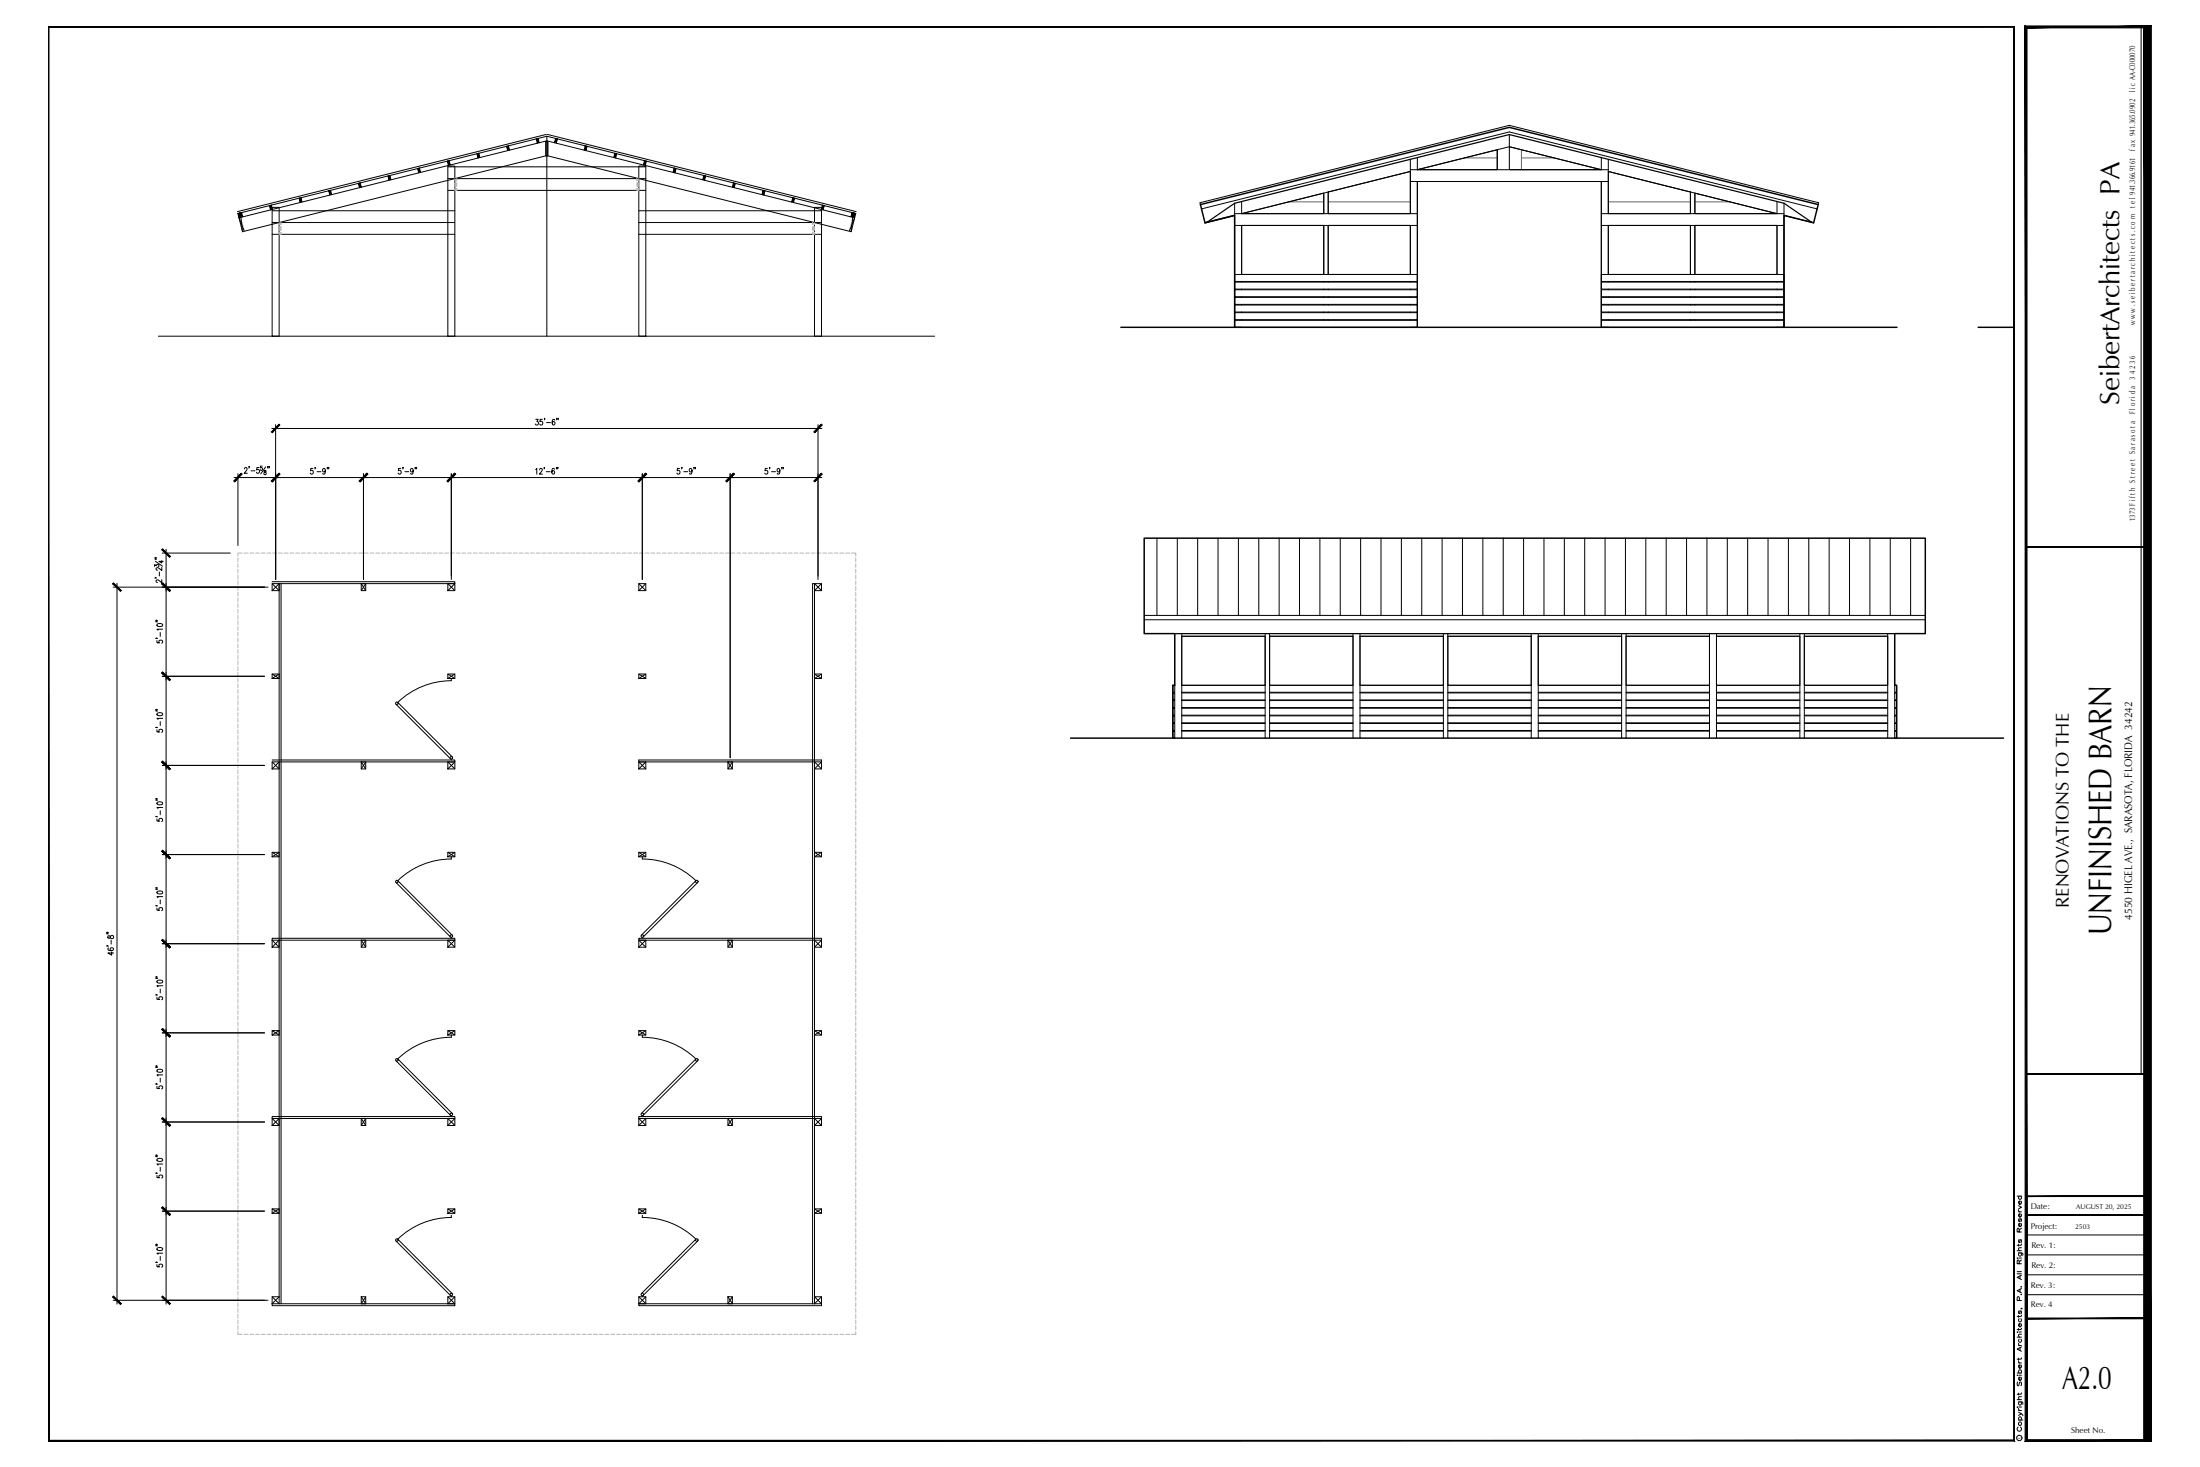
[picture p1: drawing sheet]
<svg xmlns="http://www.w3.org/2000/svg" width="914mm" height="610mm" viewBox="0 0 914 610" stroke-linecap="round" stroke-linejoin="round" font-family="sans-serif">
<!-- layer: P-WALL -->
<g fill="none" stroke="#000" stroke-width=".42">
<path d="M113.1 242.5h2.9v2.9h-2.9zM113.1 242.5l2.9 2.9M116 242.5l-2.9 2.9M150.2 242.5h1.8v2.9h-1.8zM150.2 242.5l1.8 2.9M152 242.5l-1.8 2.9M186.1 242.5h2.9v2.9h-2.9zM186.1 242.5l2.9 2.9M189 242.5l-2.9 2.9M265.5 242.5h2.9v2.9h-2.9zM265.5 242.5l2.9 2.9M268.4 242.5l-2.9 2.9"/>
<path d="M338.5 242.5h2.9v2.9h-2.9zM338.5 242.5l2.9 2.9M341.4 242.5l-2.9 2.9M113.1 280.1h2.9v1.8h-2.9zM113.1 280.1l2.9 1.8M116 280.1l-2.9 1.8M186.1 280.1h2.9v1.8h-2.9zM186.1 280.1l2.9 1.8M189 280.1l-2.9 1.8M265.5 280.1h2.9v1.8h-2.9zM265.5 280.1l2.9 1.8M268.4 280.1l-2.9 1.8"/>
<path d="M338.5 280.1h2.9v1.8h-2.9zM338.5 280.1l2.9 1.8M341.4 280.1l-2.9 1.8M113.1 316.6h2.9v2.9h-2.9zM113.1 316.6l2.9 2.9M116 316.6l-2.9 2.9M150.2 316.6h1.8v2.9h-1.8zM150.2 316.6l1.8 2.9M152 316.6l-1.8 2.9M186.1 316.6h2.9v2.9h-2.9zM186.1 316.6l2.9 2.9M189 316.6l-2.9 2.9"/>
<path d="M265.5 316.6h2.9v2.9h-2.9zM265.5 316.6l2.9 2.9M268.4 316.6l-2.9 2.9M302.6 316.6h1.8v2.9h-1.8zM302.6 316.6l1.8 2.9M304.4 316.6l-1.8 2.9M338.5 316.6h2.9v2.9h-2.9zM338.5 316.6l2.9 2.9M341.4 316.6l-2.9 2.9M113.1 354.2h2.9v1.8h-2.9zM113.1 354.2l2.9 1.8M116 354.2l-2.9 1.8"/>
<path d="M186.1 354.2h2.9v1.8h-2.9zM186.1 354.2l2.9 1.8M189 354.2l-2.9 1.8M265.5 354.2h2.9v1.8h-2.9zM265.5 354.2l2.9 1.8M268.4 354.2l-2.9 1.8M338.5 354.2h2.9v1.8h-2.9zM338.5 354.2l2.9 1.8M341.4 354.2l-2.9 1.8M113.1 390.7h2.9v2.9h-2.9zM113.1 390.7l2.9 2.9M116 390.7l-2.9 2.9"/>
<path d="M150.2 390.7h1.8v2.9h-1.8zM150.2 390.7l1.8 2.9M152 390.7l-1.8 2.9M186.1 390.7h2.9v2.9h-2.9zM186.1 390.7l2.9 2.9M189 390.7l-2.9 2.9M265.5 390.7h2.9v2.9h-2.9zM265.5 390.7l2.9 2.9M268.4 390.7l-2.9 2.9M302.6 390.7h1.8v2.9h-1.8zM302.6 390.7l1.8 2.9M304.4 390.7l-1.8 2.9"/>
<path d="M338.5 390.7h2.9v2.9h-2.9zM338.5 390.7l2.9 2.9M341.4 390.7l-2.9 2.9M113.1 428.3h2.9v1.8h-2.9zM113.1 428.3l2.9 1.8M116 428.3l-2.9 1.8M186.1 428.3h2.9v1.8h-2.9zM186.1 428.3l2.9 1.8M189 428.3l-2.9 1.8M265.5 428.3h2.9v1.8h-2.9zM265.5 428.3l2.9 1.8M268.4 428.3l-2.9 1.8"/>
<path d="M338.5 428.3h2.9v1.8h-2.9zM338.5 428.3l2.9 1.8M341.4 428.3l-2.9 1.8M113.1 464.8h2.9v2.9h-2.9zM113.1 464.8l2.9 2.9M116 464.8l-2.9 2.9M150.2 464.8h1.8v2.9h-1.8zM150.2 464.8l1.8 2.9M152 464.8l-1.8 2.9M186.1 464.8h2.9v2.9h-2.9zM186.1 464.8l2.9 2.9M189 464.8l-2.9 2.9"/>
<path d="M265.5 464.8h2.9v2.9h-2.9zM265.5 464.8l2.9 2.9M268.4 464.8l-2.9 2.9M302.6 464.8h1.8v2.9h-1.8zM302.6 464.8l1.8 2.9M304.4 464.8l-1.8 2.9M338.5 464.8h2.9v2.9h-2.9zM338.5 464.8l2.9 2.9M341.4 464.8l-2.9 2.9M113.1 502.3h2.9v1.9h-2.9zM113.1 502.3l2.9 1.9M116 502.3l-2.9 1.9"/>
<path d="M186.1 502.3h2.9v1.9h-2.9zM186.1 502.3l2.9 1.9M189 502.3l-2.9 1.9M265.5 502.3h2.9v1.9h-2.9zM265.5 502.3l2.9 1.9M268.4 502.3l-2.9 1.9M338.5 502.3h2.9v1.9h-2.9zM338.5 502.3l2.9 1.9M341.4 502.3l-2.9 1.9M113.1 538.9h2.9v2.9h-2.9zM113.1 538.9l2.9 2.9M116 538.9l-2.9 2.9"/>
<path d="M150.2 538.9h1.8v2.9h-1.8zM150.2 538.9l1.8 2.9M152 538.9l-1.8 2.9M186.1 538.9h2.9v2.9h-2.9zM186.1 538.9l2.9 2.9M189 538.9l-2.9 2.9M265.5 538.9h2.9v2.9h-2.9zM265.5 538.9l2.9 2.9M268.4 538.9l-2.9 2.9M302.6 538.9h1.8v2.9h-1.8zM302.6 538.9l1.8 2.9M304.4 538.9l-1.8 2.9"/>
<path d="M338.5 538.9h2.9v2.9h-2.9zM338.5 538.9l2.9 2.9M341.4 538.9l-2.9 2.9"/>
</g>
<!-- layer: P-BELOW-MED -->
<g fill="none" stroke="#000" stroke-width=".42">
<path d="M223.6 57.5l-.3 2-.4-1.8 .7-.2 .5 1.8-1.2-1.6M226.9 58.8h.8v6h-.8zM227.1 55.8l-128.4 32.1M227.3 56.6v83.1M227.5 55.8l128.4 32.1M230.9 57.5l.3 2 .5-1.8-.8-.2-.4 1.8 1.2-1.6M137.4 79.1l-.3 2-.5-1.8 .8-.2 .4 1.8-1.2-1.6M149.7 76l-.3 2-.5-1.8 .8-.2 .5 1.8-1.3-1.6M162 72.9l-.3 2-.4-1.8 .7-.2 .5 1.8-1.2-1.6M174.4 69.8l-.4 2-.4-1.8 .8-.2 .4 1.8-1.2-1.6M186.1 69h2.9v70.7h-2.9zM186.1 79.1h82.3"/>
<path d="M186.1 74.2h82.3M186.7 66.8l-.3 2-.5-1.8 .8-.2 .4 1.8-1.2-1.6M199 63.7l-.3 2-.5-1.8 .8-.2 .4 1.8-1.2-1.6M211.3 60.6l-.3 2-.4-1.8 .7-.2 .5 1.8-1.2-1.6M243.2 60.6l.4 2 .4-1.8-.8-.2-.4 1.8 1.2-1.6M255.6 63.7l.3 2 .4-1.8-.7-.2-.5 1.8 1.2-1.6M265.5 69h2.9v70.7h-2.9zM267.9 66.8l.3 2 .4-1.8-.7-.2-.5 1.8 1.2-1.6M280.2 69.8l.3 2 .5-1.8-.8-.2-.5 1.8 1.3-1.6M292.5 72.9l.3 2 .5-1.8-.8-.2-.4 1.8 1.2-1.6M304.8 76l.4 2 .4-1.8-.8-.2-.4 1.8 1.2-1.6M317.2 79.1l.3 2 .4-1.8-.7-.2-.5 1.8 1.2-1.6"/>
<path d="M552.1 79.8v9M586.2 75.4h82.3M589.1 75.4v60.6h-2.9M622.3 62.2v8.3M627.3 61l38.3 9.5M665.6 75.4v60.6h2.9M702.6 79.8v9M99.3 90.5l128-32 127.9 32M99.3 90.5l1.5 5.8M99.3 90.5l2.3 5.6M100.1 90.3l.7 6M100.4 88.3l-.3 2-.4-1.8 .7-.2 .5 1.8-1.2-1.6-.4 2-.4-1.8 .8-.2 .4 1.8-1.2-1.6"/>
<path d="M100.8 96.3l126.5-31.6 126.5 31.6M112.8 85.2l-.4 2-.4-1.8 .8-.2 .4 1.8-1.2-1.6M113.1 86.2h2.9v53.5h-2.9zM113.1 97.4h75.9M113.1 92.5h75.9M125.1 82.2l-.3 2-.5-1.8 .8-.2 .4 1.8-1.2-1.6M265.5 97.4h75.9M265.5 92.5h75.9M329.5 82.2l.3 2 .4-1.8-.7-.2-.5 1.8 1.2-1.6M338.5 86.2h2.9v53.5h-2.9zM341.8 85.2l.3 2 .5-1.8-.8-.2-.4 1.8 1.2-1.6M354.1 88.3l.3 2 .5-1.8-.8-.2-.4 1.8 1.2-1.6 .3 2 .5-1.8-.8-.2-.5 1.8 1.3-1.6"/>
<path d="M354.4 90.3l-.6 6M355.2 90.5l-1.4 5.8M355.2 90.5l-2.2 5.6M516.1 93.7v20.4M550.2 80.2v8.6M550.2 93.7v20.4M552.1 93.7v20.4M586.2 93.7v20.4M668.5 93.7v20.4M702.6 93.7v20.4M704.5 80.2v8.6M704.5 93.7v20.4"/>
<path d="M738.6 93.7v20.4M741.5 89.5l12.3 3.1M65.8 139.7h322.6M480.9 223.6v32.1M489.3 223.6v32.1M497.8 223.6v32.1M506.3 223.6v32.1M514.7 223.6v32.1M523.2 223.6v32.1M531.7 223.6v32.1M540.1 223.6v32.1M548.6 223.6v32.1"/>
<path d="M557.1 223.6v32.1M565.5 223.6v32.1M574 223.6v32.1M582.5 223.6v32.1M590.9 223.6v32.1M599.4 223.6v32.1M607.9 223.6v32.1M616.3 223.6v32.1M624.8 223.6v32.1M633.3 223.6v32.1M641.7 223.6v32.1M650.2 223.6v32.1"/>
<path d="M658.7 223.6v32.1M667.1 223.6v32.1M675.6 223.6v32.1M684.1 223.6v32.1M692.5 223.6v32.1M701 223.6v32.1M709.5 223.6v32.1M717.9 223.6v32.1M726.4 223.6v32.1M734.9 223.6v32.1M743.3 223.6v32.1M751.8 223.6v32.1"/>
<path d="M760.3 223.6v32.1M768.7 223.6v32.1M777.2 223.6v32.1M785.7 223.6v32.1M794.1 223.6v32.1M113.1 241.7h75.9v.8h-73v296.4M116.8 242.5v299.3M164.6 292.6l22.6 22.7M187.6 281.9v1a32 32 0 0 0-22.3 9l22.7 22.6M113.1 315.8h75.9v.8h-73M187.6 315.4v.4M338.5 316.6h-73v-.8h75.9v.8"/>
<path d="M187.6 356v1a32 32 0 0 0-22.3 9l22.7 22.6M267 356v1a32 32 0 0 1 22.2 9M164.6 366.7l22.6 22.6M289.2 366l-22.6 22.6M290 366.7l-22.7 22.6M113.1 390.7v-.8h75.9v.8h-73M187.6 389.5v.4M267 389.5v.4M338.5 390.7h-73v-.8h75.9v.8M187.6 430.1v.9a32 32 0 0 0-22.3 9l22.7 22.7M267 430.1v.9a32 32 0 0 1 22.2 9M164.6 440.8l22.6 22.6"/>
<path d="M289.2 440l-22.6 22.7M290 440.8l-22.7 22.6M113.1 464.8v-.8h75.9v.8h-73M187.6 463.6v.4M267 463.6v.4M338.5 464.8h-73v-.8h75.9v.8M164.6 515.7l22.6 22.6M165.3 514.9l22.7 22.7M187.6 505v.9a32 32 0 0 0-22.3 9M267 505v.9a32 32 0 0 1 22.2 9M289.2 514.9l-22.6 22.7M290 515.7l-22.7 22.6"/>
<path d="M187.6 538.5v.4M267 538.5v.4M338.5 538.9v-296.4h-.8v299.3M113.1 541.8v.8h75.9v-.8h-73M338.5 541.8h-73v.8h75.9v-.8"/>
<circle cx="165" cy="292.2" r=".53"/>
<circle cx="187.6" cy="314.9" r=".53"/>
<circle cx="165" cy="366.3" r=".53"/>
<circle cx="289.6" cy="366.3" r=".53"/>
<circle cx="187.6" cy="389" r=".53"/>
<circle cx="267" cy="389" r=".53"/>
<circle cx="165" cy="440.4" r=".53"/>
<circle cx="289.6" cy="440.4" r=".53"/>
<circle cx="187.6" cy="463.1" r=".53"/>
<circle cx="267" cy="463.1" r=".53"/>
<circle cx="165" cy="515.3" r=".53"/>
<circle cx="289.6" cy="515.3" r=".53"/>
<circle cx="187.6" cy="537.9" r=".53"/>
<circle cx="267" cy="537.9" r=".53"/>
</g>
<!-- layer: P-ABOVE -->
<g fill="none" stroke="#b3b3b3" stroke-width=".42">
<path d="M189 78.3v.8h.8v-.8M189 75.9v1.6M189 74.2l.2 .9M189.2 78.2l-.2 .9M189.3 75.9l.3 1.6M189.6 75.9l-.3 1.6M189.7 78.2l.1 .9M189.8 74.2h-.8v.9M189.8 74.2v.9M189.8 75.9v1.6M189.8 74.2l-.1 .9M264.7 78.3v.8h.8v-.8"/>
<path d="M264.7 74.2h.8v.9M264.7 74.2v.9M264.7 75.9v1.6M264.7 74.2l.2 .9M264.9 78.2l-.2 .9M265 75.9l.2 1.6M265.2 75.9l-.2 1.6M265.4 78.2l.1 .9M265.5 75.9v1.6M265.5 74.2l-.1 .9M100.1 90.3l.4 1.4M100.6 92.4l.4 1.6"/>
<path d="M101.2 94.7l.4 1.4M116 96.5v.9h.8v-.9M116 94.1v1.6M116 92.5l.2 .9M116.2 96.5l-.2 .9M116.3 94.1l.2 1.6M116.5 94.1l-.2 1.6M116.7 96.5l.1 .9M116.8 92.5h-.8v.8M116.8 92.5v.8M116.8 94.1v1.6M116.8 92.5l-.1 .9"/>
<path d="M337.7 96.5v.9h.8v-.9M337.7 92.5h.8v.8M337.7 92.5v.8M337.7 94.1v1.6M337.7 92.5l.2 .9M337.9 96.5l-.2 .9M338 94.1l.3 1.6M338.3 94.1l-.3 1.6M338.4 96.5l.1 .9M338.5 94.1v1.6M338.5 92.5l-.1 .9M353.3 94.7l-.3 1.4"/>
<path d="M353.9 92.4l-.4 1.6M354.4 90.3l-.3 1.4M98.9 231.8v1.6M98.9 234.2v1.6M98.9 236.6v1.6M98.9 239v1.5M100.7 229.8h-1.8v1.2M101.5 229.8h1.6M103.9 229.8h1.5M106.2 229.8h1.6M108.6 229.8h1.6M111 229.8h1.6"/>
<path d="M113.4 229.8h1.6M115.8 229.8h1.5M118.1 229.8h1.6M120.5 229.8h1.6M122.9 229.8h1.6M125.3 229.8h1.6M127.7 229.8h1.6M130 229.8h1.6M132.4 229.8h1.6M134.8 229.8h1.6M137.2 229.8h1.6M139.6 229.8h1.6"/>
<path d="M142 229.8h1.5M144.3 229.8h1.6M146.7 229.8h1.6M149.1 229.8h1.6M151.5 229.8h1.6M153.9 229.8h1.5M156.2 229.8h1.6M158.6 229.8h1.6M161 229.8h1.6M163.4 229.8h1.6M165.8 229.8h1.6M168.1 229.8h1.6"/>
<path d="M170.5 229.8h1.6M172.9 229.8h1.6M175.3 229.8h1.6M177.7 229.8h1.6M180.1 229.8h1.5M182.4 229.8h1.6M184.8 229.8h1.6M187.2 229.8h1.6M189.6 229.8h1.6M192 229.8h1.5M194.3 229.8h1.6M196.7 229.8h1.6"/>
<path d="M199.1 229.8h1.6M201.5 229.8h1.6M203.9 229.8h1.6M206.2 229.8h1.6M208.6 229.8h1.6M211 229.8h1.6M213.4 229.8h1.6M215.8 229.8h1.6M218.2 229.8h1.5M220.5 229.8h1.6M222.9 229.8h1.6M225.3 229.8h1.6"/>
<path d="M227.7 229.8h1.6M230.1 229.8h1.5M232.4 229.8h1.6M234.8 229.8h1.6M237.2 229.8h1.6M239.6 229.8h1.6M242 229.8h1.6M244.3 229.8h1.6M246.7 229.8h1.6M249.1 229.8h1.6M251.5 229.8h1.6M253.9 229.8h1.6"/>
<path d="M256.3 229.8h1.5M258.6 229.8h1.6M261 229.8h1.6M263.4 229.8h1.6M265.8 229.8h1.6M268.2 229.8h1.5M270.5 229.8h1.6M272.9 229.8h1.6M275.3 229.8h1.6M277.7 229.8h1.6M280.1 229.8h1.6M282.4 229.8h1.6"/>
<path d="M284.8 229.8h1.6M287.2 229.8h1.6M289.6 229.8h1.6M292 229.8h1.6M294.4 229.8h1.5M296.7 229.8h1.6M299.1 229.8h1.6M301.5 229.8h1.6M303.9 229.8h1.6M306.3 229.8h1.5M308.6 229.8h1.6M311 229.8h1.6"/>
<path d="M313.4 229.8h1.6M315.8 229.8h1.6M318.2 229.8h1.6M320.5 229.8h1.6M322.9 229.8h1.6M325.3 229.8h1.6M327.7 229.8h1.6M330.1 229.8h1.6M332.5 229.8h1.5M334.8 229.8h1.6M337.2 229.8h1.6M339.6 229.8h1.6"/>
<path d="M342 229.8h1.6M344.4 229.8h1.5M346.7 229.8h1.6M349.1 229.8h1.6M351.5 229.8h1.6M353.9 229.8h1.8v1.2M355.7 231.8v1.6M355.7 234.2v1.6M355.7 236.6v1.6M355.7 239v1.5M98.9 241.3v1.6M98.9 243.7v1.6"/>
<path d="M98.9 246.1v1.6M98.9 248.5v1.6M98.9 250.9v1.6M98.9 253.2v1.6M98.9 255.6v1.6M98.9 258v1.6M355.7 241.3v1.6M355.7 243.7v1.6M355.7 246.1v1.6M355.7 248.5v1.6M355.7 250.9v1.6M355.7 253.2v1.6"/>
<path d="M355.7 255.6v1.6M355.7 258v1.6M98.9 260.4v1.6M98.9 262.8v1.6M98.9 265.2v1.5M98.9 267.5v1.6M98.9 269.9v1.6M98.9 272.3v1.6M98.9 274.7v1.6M98.9 277.1v1.5M98.9 279.4v1.6M355.7 260.4v1.6"/>
<path d="M355.7 262.8v1.6M355.7 265.2v1.5M355.7 267.5v1.6M355.7 269.9v1.6M355.7 272.3v1.6M355.7 274.7v1.6M355.7 277.1v1.5M355.7 279.4v1.6M98.9 281.8v1.6M98.9 284.2v1.6M98.9 286.6v1.6M98.9 289v1.6"/>
<path d="M98.9 291.3v1.6M98.9 293.7v1.6M98.9 296.1v1.6M98.9 298.5v1.6M355.7 281.8v1.6M355.7 284.2v1.6M355.7 286.6v1.6M355.7 289v1.6M355.7 291.3v1.6M355.7 293.7v1.6M355.7 296.1v1.6M355.7 298.5v1.6"/>
<path d="M98.9 300.9v1.6M98.9 303.3v1.5M98.9 305.6v1.6M98.9 308v1.6M98.9 310.4v1.6M98.9 312.8v1.6M98.9 315.2v1.5M98.9 317.5v1.6M98.9 319.9v1.6M355.7 300.9v1.6M355.7 303.3v1.5M355.7 305.6v1.6"/>
<path d="M355.7 308v1.6M355.7 310.4v1.6M355.7 312.8v1.6M355.7 315.2v1.5M355.7 317.5v1.6M355.7 319.9v1.6M98.9 322.3v1.6M98.9 324.7v1.6M98.9 327.1v1.6M98.9 329.4v1.6M98.9 331.8v1.6M98.9 334.2v1.6"/>
<path d="M98.9 336.6v1.6M98.9 339v1.6M355.7 322.3v1.6M355.7 324.7v1.6M355.7 327.1v1.6M355.7 329.4v1.6M355.7 331.8v1.6M355.7 334.2v1.6M355.7 336.6v1.6M355.7 339v1.6M98.9 341.4v1.5M98.9 343.7v1.6"/>
<path d="M98.9 346.1v1.6M98.9 348.5v1.6M98.9 350.9v1.6M98.9 353.3v1.5M98.9 355.6v1.6M98.9 358v1.6M355.7 341.4v1.5M355.7 343.7v1.6M355.7 346.1v1.6M355.7 348.5v1.6M355.7 350.9v1.6M355.7 353.3v1.5"/>
<path d="M355.7 355.6v1.6M355.7 358v1.6M98.9 360.4v1.6M98.9 362.8v1.6M98.9 365.2v1.6M98.9 367.5v1.6M98.9 369.9v1.6M98.9 372.3v1.6M98.9 374.7v1.6M98.9 377.1v1.6M98.9 379.5v1.5M355.7 360.4v1.6"/>
<path d="M355.7 362.8v1.6M355.7 365.2v1.6M355.7 367.5v1.6M355.7 369.9v1.6M355.7 372.3v1.6M355.7 374.7v1.6M355.7 377.1v1.6M355.7 379.5v1.5M98.9 381.8v1.6M98.9 384.2v1.6M98.9 386.6v1.6M98.9 389v1.6"/>
<path d="M98.9 391.4v1.5M98.9 393.7v1.6M98.9 396.1v1.6M98.9 398.5v1.6M355.7 381.8v1.6M355.7 384.2v1.6M355.7 386.6v1.6M355.7 389v1.6M355.7 391.4v1.5M355.7 393.7v1.6M355.7 396.1v1.6M355.7 398.5v1.6"/>
<path d="M98.9 400.9v1.6M98.9 403.3v1.6M98.9 405.6v1.6M98.9 408v1.6M98.9 410.4v1.6M98.9 412.8v1.6M98.9 415.2v1.6M98.9 417.6v1.5M98.9 419.9v1.6M355.7 400.9v1.6M355.7 403.3v1.6M355.7 405.6v1.6"/>
<path d="M355.7 408v1.6M355.7 410.4v1.6M355.7 412.8v1.6M355.7 415.2v1.6M355.7 417.6v1.5M355.7 419.9v1.6M98.9 422.3v1.6M98.9 424.7v1.6M98.9 427.1v1.6M98.9 429.5v1.5M98.9 431.8v1.6M98.9 434.2v1.6"/>
<path d="M98.9 436.6v1.6M98.9 439v1.6M355.7 422.3v1.6M355.7 424.7v1.6M355.7 427.1v1.6M355.7 429.5v1.5M355.7 431.8v1.6M355.7 434.2v1.6M355.7 436.6v1.6M355.7 439v1.6M98.9 441.4v1.6M98.9 443.7v1.6"/>
<path d="M98.9 446.1v1.6M98.9 448.5v1.6M98.9 450.9v1.6M98.9 453.3v1.6M98.9 455.7v1.5M98.9 458v1.6M355.7 441.4v1.6M355.7 443.7v1.6M355.7 446.1v1.6M355.7 448.5v1.6M355.7 450.9v1.6M355.7 453.3v1.6"/>
<path d="M355.7 455.7v1.5M355.7 458v1.6M98.9 460.4v1.6M98.9 462.8v1.6M98.9 465.2v1.6M98.9 467.6v1.5M98.9 469.9v1.6M98.9 472.3v1.6M98.9 474.7v1.6M98.9 477.1v1.6M98.9 479.5v1.6M355.7 460.4v1.6"/>
<path d="M355.7 462.8v1.6M355.7 465.2v1.6M355.7 467.6v1.5M355.7 469.9v1.6M355.7 472.3v1.6M355.7 474.7v1.6M355.7 477.1v1.6M355.7 479.5v1.6M98.9 481.8v1.6M98.9 484.2v1.6M98.9 486.6v1.6M98.9 489v1.6"/>
<path d="M98.9 491.4v1.6M98.9 493.8v1.5M98.9 496.1v1.6M98.9 498.5v1.6M355.7 481.8v1.6M355.7 484.2v1.6M355.7 486.6v1.6M355.7 489v1.6M355.7 491.4v1.6M355.7 493.8v1.5M355.7 496.1v1.6M355.7 498.5v1.6"/>
<path d="M98.9 500.9v1.6M98.9 503.3v1.6M98.9 505.7v1.5M98.9 508v1.6M98.9 510.4v1.6M98.9 512.8v1.6M98.9 515.2v1.6M98.9 517.6v1.6M98.9 519.9v1.6M355.7 500.9v1.6M355.7 503.3v1.6M355.7 505.7v1.5"/>
<path d="M355.7 508v1.6M355.7 510.4v1.6M355.7 512.8v1.6M355.7 515.2v1.6M355.7 517.6v1.6M355.7 519.9v1.6M98.9 522.3v1.6M98.9 524.7v1.6M98.9 527.1v1.6M98.9 529.5v1.6M98.9 531.9v1.5M98.9 534.2v1.6"/>
<path d="M98.9 536.6v1.6M98.9 539v1.6M355.7 522.3v1.6M355.7 524.7v1.6M355.7 527.1v1.6M355.7 529.5v1.6M355.7 531.9v1.5M355.7 534.2v1.6M355.7 536.6v1.6M355.7 539v1.6M98.9 553.3v1.2h1.8M98.9 541.4v1.6"/>
<path d="M98.9 543.8v1.5M98.9 546.1v1.6M98.9 548.5v1.6M98.9 550.9v1.6M101.5 554.5h1.6M103.9 554.5h1.5M106.2 554.5h1.6M108.6 554.5h1.6M111 554.5h1.6M113.4 554.5h1.6M115.8 554.5h1.5M118.1 554.5h1.6"/>
<path d="M120.5 554.5h1.6M122.9 554.5h1.6M125.3 554.5h1.6M127.7 554.5h1.6M130 554.5h1.6M132.4 554.5h1.6M134.8 554.5h1.6M137.2 554.5h1.6M139.6 554.5h1.6M142 554.5h1.5M144.3 554.5h1.6M146.7 554.5h1.6"/>
<path d="M149.1 554.5h1.6M151.5 554.5h1.6M153.9 554.5h1.5M156.2 554.5h1.6M158.6 554.5h1.6M161 554.5h1.6M163.4 554.5h1.6M165.8 554.5h1.6M168.1 554.5h1.6M170.5 554.5h1.6M172.9 554.5h1.6M175.3 554.5h1.6"/>
<path d="M177.7 554.5h1.6M180.1 554.5h1.5M182.4 554.5h1.6M184.8 554.5h1.6M187.2 554.5h1.6M189.6 554.5h1.6M192 554.5h1.5M194.3 554.5h1.6M196.7 554.5h1.6M199.1 554.5h1.6M201.5 554.5h1.6M203.9 554.5h1.6"/>
<path d="M206.2 554.5h1.6M208.6 554.5h1.6M211 554.5h1.6M213.4 554.5h1.6M215.8 554.5h1.6M218.2 554.5h1.5M220.5 554.5h1.6M222.9 554.5h1.6M225.3 554.5h1.6M227.7 554.5h1.6M230.1 554.5h1.5M232.4 554.5h1.6"/>
<path d="M234.8 554.5h1.6M237.2 554.5h1.6M239.6 554.5h1.6M242 554.5h1.6M244.3 554.5h1.6M246.7 554.5h1.6M249.1 554.5h1.6M251.5 554.5h1.6M253.9 554.5h1.6M256.3 554.5h1.5M258.6 554.5h1.6M261 554.5h1.6"/>
<path d="M263.4 554.5h1.6M265.8 554.5h1.6M268.2 554.5h1.5M270.5 554.5h1.6M272.9 554.5h1.6M275.3 554.5h1.6M277.7 554.5h1.6M280.1 554.5h1.6M282.4 554.5h1.6M284.8 554.5h1.6M287.2 554.5h1.6M289.6 554.5h1.6"/>
<path d="M292 554.5h1.6M294.4 554.5h1.5M296.7 554.5h1.6M299.1 554.5h1.6M301.5 554.5h1.6M303.9 554.5h1.6M306.3 554.5h1.5M308.6 554.5h1.6M311 554.5h1.6M313.4 554.5h1.6M315.8 554.5h1.6M318.2 554.5h1.6"/>
<path d="M320.5 554.5h1.6M322.9 554.5h1.6M325.3 554.5h1.6M327.7 554.5h1.6M330.1 554.5h1.6M332.5 554.5h1.5M334.8 554.5h1.6M337.2 554.5h1.6M339.6 554.5h1.6M342 554.5h1.6M344.4 554.5h1.5M346.7 554.5h1.6"/>
<path d="M349.1 554.5h1.6M351.5 554.5h1.6M355.7 541.4v1.6M355.7 543.8v1.5M355.7 546.1v1.6M355.7 548.5v1.6M355.7 550.9v1.6M355.7 553.3v1.2h-1.8"/>
</g>
<!-- layer: P-BELOW-LIGHT -->
<path d="M186.1 69.3h82.3M113.1 87.6h75.9M265.5 87.6h75.9" fill="none" stroke="#000" stroke-width=".42"/>
<!-- layer: P-BELOW-DARK -->
<path d="M98.9 88.7l128.4-32.1 128.4 32.1" fill="none" stroke="#000" stroke-width=".42"/>
<!-- layer: 0-DIMS -->
<g fill="none" stroke="#000" stroke-width=".42">
<path d="M113 178.1h228.6M114.6 176.5v64.3M222.7 174.3h1l-.5 .9a.7 .7 0 0 1 .5 1 .7 .7 0 0 1-1.2 0M225.4 174.3h-.9l-.1 1a.71 .71 0 0 1 1.1 0 .71 .71 0 0 1-.2 1 .71 .71 0 0 1-1-.1M226.4 173.9l-.2 .6M227.1 175.6h1.7M230.6 174.6l-.4-.3a1.37 1.37 0 0 0-.1 2.3 .71 .71 0 0 0 .6-.8 .71 .71 0 0 0-.9-.5l-.3 .5M231.5 173.9l-.2 .6M232 173.9l-.1 .6M340 176.5v64.3M97.3 198.4h244.3M98.9 196.9v29.7"/>
<path d="M101.6 194.8l.4-.5 .7 .4-1.2 2h1.3M103.6 193.9l-.2 .6M104.3 195.6h1.7M107.7 194.3h-.9l-.1 1a.71 .71 0 0 1 1 0 .71 .71 0 0 1-.1 1.1 .71 .71 0 0 1-1-.2M109 193.7h-.7l-.1 .8a.53 .53 0 0 1 .8 0 .53 .53 0 0 1-.1 .8 .53 .53 0 0 1-.8-.2M109.8 195.6v.3a.92 .92 0 0 1 .7 1.3 .57 .57 0 0 1-.9-.4 .57 .57 0 0 1 .8-.7l.1-.5zM110.4 194l-2 2.9M111.4 193.9l-.2 .6M111.9 193.9l-.1 .6M130.1 194.6h-1v1.1a.71 .71 0 0 1 1 0 .71 .71 0 0 1-.1 1 .71 .71 0 0 1-1-.1M131 194.3l-.1 .6M131.8 196h1.6"/>
<path d="M135.2 195.4l-.2 .6a.64 .64 0 0 1-.9-.2 .64 .64 0 0 1 .2-.9 .64 .64 0 0 1 .8 .1l.1 .4a1.13 1.13 0 0 1-.7 1.6l-.4-.3M136.1 194.3l-.2 .6M136.7 194.3l-.2 .6M151.1 196.9v43.9M166.6 194.6h-.9l-.1 1.1a.71 .71 0 0 1 1 0 .71 .71 0 0 1-.1 1 .71 .71 0 0 1-1-.1M167.6 194.3l-.2 .6M168.3 196h1.6M171.7 195.4l-.2 .6a.64 .64 0 0 1-.9-.2 .64 .64 0 0 1 .2-.9 .64 .64 0 0 1 .8 .1l.1 .4a1.14 1.14 0 0 1-.7 1.6l-.3-.3M172.6 194.3l-.1 .6M173.2 194.3l-.2 .6M187.6 196.9v43.9M222.6 195.1l.5-.5v2.4"/>
<path d="M224.3 195.2l.3-.6 .8 .5-1.2 1.9h1.3M226.3 194.3l-.2 .6M227 196h1.6M230.5 195l-.4-.4a1.37 1.37 0 0 0-.1 2.4 .68 .68 0 0 0 .6-.9 .68 .68 0 0 0-1.1-.2l-.1 .3M231.4 194.3l-.2 .6M231.9 194.3l-.2 .6M267 196.9v43.9M282.5 194.6h-.9l-.1 1.1a.71 .71 0 0 1 1 0 .71 .71 0 0 1-.1 1 .71 .71 0 0 1-1-.1M283.5 194.3l-.2 .6M284.2 196h1.6M287.6 195.4l-.2 .6a.63 .63 0 0 1-.9-.7 .63 .63 0 0 1 1-.3l-.1 1.9-.5 .1-.4-.3M288.5 194.3l-.1 .6"/>
<path d="M289.1 194.3l-.2 .6M303.5 196.9v118M319 194.6h-.9l-.1 1.1a.71 .71 0 0 1 1 0 .71 .71 0 0 1-.1 1 .71 .71 0 0 1-1-.1M320 194.3l-.2 .6M320.7 196h1.6M324.1 195.4l-.2 .6a.63 .63 0 0 1-.9-.7 .63 .63 0 0 1 1-.3l-.1 1.9-.5 .1-.3-.3M325.1 194.3l-.2 .6M325.6 194.3l-.2 .6M64.3 235.4v-.8l.6 .4a.53 .53 0 0 1 .9-.4 .53 .53 0 0 1-.1 .9M64.5 232.2l.6 .2M64.5 231.7l.6 .1M64.6 233.2l2.9 2.1"/>
<path d="M66.2 237.7v1.6M67.2 235.8v1.3l-1.9-1.2-.4 .7 .5 .4M67.2 233v1l-1.1-.7h1.7M67.4 229.8h28.3M69 228.2v313.7M47 244h64.4M48.6 242.4v299.5M64.5 240.1l.6 .1M64.9 258.3l.6 .2M64.9 257.7l.6 .2M65.3 259.4l1.3-.3 1 .5a1.34 1.34 0 0 1-1.2 .8 1.34 1.34 0 0 1-1.2-.8zM67.2 240.9v1.2l-1.9-1.1-.4 .7 .5 .4"/>
<path d="M64.9 265.2l.6 .2M65.2 266.2v.9l1 .1a.71 .71 0 0 1 .1-1.1 .71 .71 0 0 1 1 .2 .71 .71 0 0 1-.1 1M66.6 262.8v1.7M67.6 261.5h-2.4l.5 .4M64.9 295.3l.6 .2M64.9 294.8l.6 .2M65.3 296.4l1.3-.3 1 .6a1.34 1.34 0 0 1-1.2 .7 1.34 1.34 0 0 1-1.2-.7zM66.6 299.9v1.6M67.4 281h42.5M67.6 298.5h-2.4l.5 .5M64.9 302.2l.6 .2M65.2 303.2v.9l1 .1a.71 .71 0 0 1 .1-1 .71 .71 0 0 1 1 .1 .71 .71 0 0 1-.1 1"/>
<path d="M67.4 318.1h42.5M64.9 339.3l.6 .1M64.9 332.4l.6 .1M64.9 331.8l.6 .2M65.3 333.5l1.3-.3 1 .5a1.34 1.34 0 0 1-1.2 .8 1.34 1.34 0 0 1-1.2-.8zM66.6 336.9v1.6M67.6 335.5h-2.4l.5 .5M65.2 340.3v.9l1 .1a.71 .71 0 0 1 .1-1.1 .71 .71 0 0 1 1 .1 .71 .71 0 0 1-.1 1.1M67.4 355.1h42.5M64.9 376.3l.6 .2M64.9 369.4l.6 .2M64.9 368.9l.6 .1"/>
<path d="M65.2 377.3v.9l1 .1a.71 .71 0 0 1 .1-1 .71 .71 0 0 1 1 .1 .71 .71 0 0 1-.1 1M65.3 370.5l1.3-.3 1 .6a1.34 1.34 0 0 1-1.2 .7 1.34 1.34 0 0 1-1.2-.7zM66.6 373.9v1.7M67.6 372.6h-2.4l.5 .4M44.5 393l.6 .2M44.5 387.9l.6 .2M44.5 387.4l.6 .2M44.9 388.9v.9h.7a.87 .87 0 0 1 .6-.9 .87 .87 0 0 1 1 .3 .75 .75 0 0 1-.8 .9 .75 .75 0 0 1-.7-1zM45.2 393.9l-.4 .4a1.37 1.37 0 0 0 2.4 .1 .68 .68 0 0 0-1-.6 .68 .68 0 0 0-.1 1.1l.3 .1M46.2 390.6v1.7M46.4 395.5v1.4l-1.6-.9h2.4M67.4 392.2h42.5"/>
<path d="M64.9 413.3l.6 .2M64.9 406.4l.6 .2M64.9 405.9l.6 .2M65.2 414.3v1h1a.71 .71 0 0 1 .1-1 .71 .71 0 0 1 1 .1 .71 .71 0 0 1-.1 1M65.3 407.5l1.3-.2 1 .5a1.34 1.34 0 0 1-1.2 .7 1.34 1.34 0 0 1-1.2-.7zM66.6 411v1.6M67.6 409.6h-2.4l.5 .5M67.4 429.2h42.5M64.9 450.4l.6 .2M64.9 443.5l.6 .2M64.9 443l.6 .1M65.2 451.4v.9l1 .1a.71 .71 0 0 1 .1-1 .71 .71 0 0 1 1 .1 .71 .71 0 0 1-.1 1"/>
<path d="M65.3 444.6l1.3-.3 1 .6a1.34 1.34 0 0 1-1.2 .7 1.34 1.34 0 0 1-1.2-.7zM66.6 448v1.7M67.6 446.7h-2.4l.5 .4M64.9 480l.6 .2M67.4 466.2h42.5M64.9 487.4l.6 .2M64.9 480.5l.6 .2M65.2 488.4v.9l1 .1a.71 .71 0 0 1 .1-1 .71 .71 0 0 1 1 .1 .71 .71 0 0 1-.1 1M65.3 481.6l1.3-.3 1 .6a1.34 1.34 0 0 1-1.2 .7 1.34 1.34 0 0 1-1.2-.7zM66.6 485.1v1.6M67.6 483.7h-2.4l.5 .5M64.9 517.6l.6 .2"/>
<path d="M64.9 517l.6 .2M65.3 518.7l1.3-.3 1 .5a1.34 1.34 0 0 1-1.2 .8 1.34 1.34 0 0 1-1.2-.8zM67.4 503.3h42.5M64.9 524.5l.6 .2M65.2 525.5v.9l1 .1a.71 .71 0 0 1 .1-1.1 .71 .71 0 0 1 1 .1 .71 .71 0 0 1-.1 1.1M66.6 522.1v1.6M67.6 520.7h-2.4l.5 .5M47 540.3h64.4"/>
</g>
<!-- layer: 0 -->
<g fill="#000" stroke="#000" stroke-width=".42">
<path d="M116 176.3l-2.9 3.5 3.2-3.2zM116 176.3l-2.9 3.5-.3-.3z"/>
<path d="M338.2 179.5l.4 .3 2.8-3.5zM341.4 176.3l.4 .3-3.2 3.2z"/>
<path d="M100.3 196.7l-2.8 3.5 3.2-3.2zM100.3 196.7l-2.8 3.5-.4-.3z"/>
<path d="M112.8 199.9l.3 .3 2.9-3.5zM116 196.7l.3 .3-3.2 3.2z"/>
<path d="M116 196.7l-2.9 3.5 3.2-3.2zM116 196.7l-2.9 3.5-.3-.3z"/>
<path d="M149.3 199.9l.4 .3 2.8-3.5zM152.5 196.7l.3 .3-3.1 3.2z"/>
<path d="M152.5 196.7l-2.8 3.5 3.1-3.2zM152.5 196.7l-2.8 3.5-.4-.3z"/>
<path d="M185.8 199.9l.4 .3 2.8-3.5zM189 196.7l.3 .3-3.1 3.2z"/>
<path d="M189 196.7l-2.8 3.5 3.1-3.2zM189 196.7l-2.8 3.5-.4-.3z"/>
<path d="M265.2 199.9l.4 .3 2.8-3.5zM268.4 196.7l.3 .3-3.1 3.2z"/>
<path d="M268.4 196.7l-2.8 3.5 3.1-3.2zM268.4 196.7l-2.8 3.5-.4-.3z"/>
<path d="M301.7 199.9l.4 .3 2.8-3.5zM304.9 196.7l.3 .3-3.1 3.2z"/>
<path d="M304.9 196.7l-2.8 3.5 3.1-3.2zM304.9 196.7l-2.8 3.5-.4-.3z"/>
<path d="M338.2 199.9l.4 .3 2.8-3.5zM341.4 196.7l.4 .3-3.2 3.2z"/>
<path d="M67.3 228.4l3.1 3.2 .4-.4zM67.3 228.4l.3-.3 3.2 3.1z"/>
<path d="M46.9 242.6l3.1 3.1 .4-.3zM46.9 242.6l.3-.4 3.2 3.2z"/>
<path d="M67.6 242.2l-.3 .4 3.5 2.8zM67.3 242.6l3.5 2.8-.4 .3z"/>
<path d="M67.3 242.6l3.1 3.1 .4-.3zM67.3 242.6l.3-.4 3.2 3.2z"/>
<path d="M67.6 279.3l-.3 .3 3.5 2.8zM67.3 279.6l3.5 2.8-.4 .4z"/>
<path d="M67.3 279.6l3.1 3.2 .4-.4zM67.3 279.6l.3-.3 3.2 3.1z"/>
<path d="M67.3 316.6l3.5 2.9-3.2-3.2zM67.3 316.6l3.5 2.9-.4 .3z"/>
<path d="M67.3 316.6l3.1 3.2 .4-.3zM67.3 316.6l.3-.3 3.2 3.2z"/>
<path d="M67.6 353.4l-.3 .3 3.5 2.8zM67.3 353.7l3.5 2.8-.4 .4z"/>
<path d="M67.3 353.7l3.1 3.2 .4-.4zM67.6 353.4l3.2 3.1-3.5-2.8z"/>
<path d="M67.3 390.7l3.5 2.9-3.2-3.2zM67.3 390.7l3.5 2.9-.4 .3z"/>
<path d="M67.3 390.7l3.1 3.2 .4-.3zM67.3 390.7l.3-.3 3.2 3.2z"/>
<path d="M67.3 427.8l3.5 2.8-3.2-3.2zM67.3 427.8l3.5 2.8-.4 .3z"/>
<path d="M67.3 427.8l3.1 3.1 .4-.3zM67.3 427.8l.3-.4 3.2 3.2z"/>
<path d="M67.6 464.5l-.3 .3 3.5 2.9zM67.3 464.8l3.5 2.9-.4 .3z"/>
<path d="M67.3 464.8l3.1 3.2 .4-.3zM67.6 464.5l3.2 3.2-3.5-2.9z"/>
<path d="M67.6 501.5l-.3 .4 3.5 2.8zM67.3 501.9l3.5 2.8-.4 .3z"/>
<path d="M67.3 501.9l3.1 3.1 .4-.3zM67.3 501.9l.3-.4 3.2 3.2z"/>
<path d="M47.2 538.6l-.3 .3 3.5 2.8zM46.9 538.9l3.5 2.8-.4 .4z"/>
<path d="M67.6 538.6l-.3 .3 3.5 2.8zM67.3 538.9l3.5 2.8-.4 .4z"/>
</g>
<!-- layer: E-DETAIL -->
<g fill="none" stroke="#000" stroke-width=".42">
<path d="M586.2 71.3l-70.1 17.5v-5.1M586.2 66.2v22.6M586.2 70.5h82.3M627.3 61l-38.2 9.5v-5M665.6 65.5v5M668.5 71.3l70.1 17.5v-5.1M668.5 66.2v22.6M498.9 85l-.1-.7 128.5-32.2 128.6 32.2-.2 .7M499.4 86.8l127.9-32 128 32M513.2 84.5v51.5h2.9M513.2 93.7h75.9M513.2 88.8h75.9"/>
<path d="M665.6 93.7h75.9M665.6 88.8h75.9M741.5 84.5v51.5h-2.9M513.2 117.2h75.9v2.9h-75.9zM513.2 114.1h75.9v2.9h-75.9zM516.1 117v.2M550.2 117v.2M552.1 117v.2M586.2 117v.2M665.6 117.2h75.9v2.9h-75.9zM665.6 114.1h75.9v2.9h-75.9zM668.5 117v.2"/>
<path d="M702.6 117v.2M704.5 117v.2M738.6 117v.2M513.2 133.1h75.9v2.9h-75.9zM513.2 129.9h75.9v2.9h-75.9zM513.2 126.8h75.9v2.9h-75.9zM513.2 123.6h75.9v2.9h-75.9zM513.2 120.4h75.9v2.9h-75.9zM516.1 120.1v.3M516.1 123.3v.3M516.1 126.5v.3M516.1 129.7v.2"/>
<path d="M516.1 132.8v.3M550.2 120.1v.3M550.2 123.3v.3M550.2 126.5v.3M550.2 129.7v.2M550.2 132.8v.3M552.1 120.1v.3M552.1 123.3v.3M552.1 126.5v.3M552.1 129.7v.2M552.1 132.8v.3M586.2 120.1v.3"/>
<path d="M586.2 123.3v.3M586.2 126.5v.3M586.2 129.7v.2M586.2 132.8v.3M665.6 133.1h75.9v2.9h-75.9zM665.6 129.9h75.9v2.9h-75.9zM665.6 126.8h75.9v2.9h-75.9zM665.6 123.6h75.9v2.9h-75.9zM665.6 120.4h75.9v2.9h-75.9zM668.5 120.1v.3M668.5 123.3v.3M668.5 126.5v.3"/>
<path d="M668.5 129.7v.2M668.5 132.8v.3M702.6 120.1v.3M702.6 123.3v.3M702.6 126.5v.3M702.6 129.7v.2M702.6 132.8v.3M704.5 120.1v.3M704.5 123.3v.3M704.5 126.5v.3M704.5 129.7v.2M704.5 132.8v.3"/>
<path d="M738.6 120.1v.3M738.6 123.3v.3M738.6 126.5v.3M738.6 129.7v.2M738.6 132.8v.3M475.6 257.5h324.6M491.2 263.3v43.4M491.2 264.4h34.6M525.8 263.3v43.4M527.7 263.3v43.4M527.7 264.4h34.7M562.4 263.3v43.4"/>
<path d="M565.3 263.3v43.4M565.3 264.4h34.6M599.9 263.3v43.4M601.8 263.3v43.4M601.8 264.4h34.6M636.4 263.3v43.4M639.3 263.3v43.4M639.3 264.4h34.7M674 263.3v43.4M675.9 263.3v43.4M675.9 264.4h34.6M710.5 263.3v43.4"/>
<path d="M713.4 263.3v43.4M713.4 264.4h34.7M748.1 263.3v43.4M749.9 263.3v43.4M749.9 264.4h34.7M784.6 263.3v43.4M487.5 284.8h.8v2.9h-.8zM487.5 287.9h.8v2.9h-.8zM487.5 291.1h.8v2.9h-.8zM487.5 294.3h.8v2.9h-.8zM487.5 297.5h.8v2.9h-.8zM491.2 297.5h34.6"/>
<path d="M491.2 297.2h34.6M491.2 294.3h34.6M491.2 294h34.6M491.2 291.1h34.6M491.2 290.8h34.6M491.2 287.9h34.6M491.2 287.7h34.6M491.2 284.8h34.6M527.7 297.5h34.7M527.7 297.2h34.7M527.7 294.3h34.7M527.7 294h34.7"/>
<path d="M527.7 291.1h34.7M527.7 290.8h34.7M527.7 287.9h34.7M527.7 287.7h34.7M527.7 284.8h34.7M565.3 297.5h34.6M565.3 297.2h34.6M565.3 294.3h34.6M565.3 294h34.6M565.3 291.1h34.6M565.3 290.8h34.6M565.3 287.9h34.6"/>
<path d="M565.3 287.7h34.6M565.3 284.8h34.6M601.8 297.5h34.6M601.8 297.2h34.6M601.8 294.3h34.6M601.8 294h34.6M601.8 291.1h34.6M601.8 290.8h34.6M601.8 287.9h34.6M601.8 287.7h34.6M601.8 284.8h34.6M639.3 297.5h34.7"/>
<path d="M639.3 297.2h34.7M639.3 294.3h34.7M639.3 294h34.7M639.3 291.1h34.7M639.3 290.8h34.7M639.3 287.9h34.7M639.3 287.7h34.7M639.3 284.8h34.7M675.9 297.5h34.6M675.9 297.2h34.6M675.9 294.3h34.6M675.9 294h34.6"/>
<path d="M675.9 291.1h34.6M675.9 290.8h34.6M675.9 287.9h34.6M675.9 287.7h34.6M675.9 284.8h34.6M713.4 297.5h34.7M713.4 297.2h34.7M713.4 294.3h34.7M713.4 294h34.7M713.4 291.1h34.7M713.4 290.8h34.7M713.4 287.9h34.7"/>
<path d="M713.4 287.7h34.7M713.4 284.8h34.7M749.9 297.5h34.7M749.9 297.2h34.7M749.9 294.3h34.7M749.9 294h34.7M749.9 291.1h34.7M749.9 290.8h34.7M749.9 287.9h34.7M749.9 287.7h34.7M749.9 284.8h34.7M787.5 284.8h.8v2.9h-.8z"/>
<path d="M787.5 287.9h.8v2.9h-.8zM787.5 291.1h.8v2.9h-.8zM787.5 294.3h.8v2.9h-.8zM787.5 297.5h.8v2.9h-.8zM487.5 300.6h.8v2.9h-.8zM487.5 303.8h.8v2.9h-.8zM491.2 303.8h34.6M491.2 303.5h34.6M491.2 300.6h34.6M491.2 300.4h34.6M527.7 303.8h34.7M527.7 303.5h34.7"/>
<path d="M527.7 300.6h34.7M527.7 300.4h34.7M565.3 303.8h34.6M565.3 303.5h34.6M565.3 300.6h34.6M565.3 300.4h34.6M601.8 303.8h34.6M601.8 303.5h34.6M601.8 300.6h34.6M601.8 300.4h34.6M639.3 303.8h34.7M639.3 303.5h34.7"/>
<path d="M639.3 300.6h34.7M639.3 300.4h34.7M675.9 303.8h34.6M675.9 303.5h34.6M675.9 300.6h34.6M675.9 300.4h34.6M713.4 303.8h34.7M713.4 303.5h34.7M713.4 300.6h34.7M713.4 300.4h34.7M749.9 303.8h34.7M749.9 303.5h34.7"/>
<path d="M749.9 300.6h34.7M749.9 300.4h34.7M787.5 300.6h.8v2.9h-.8zM787.5 303.8h.8v2.9h-.8z"/>
</g>
<!-- layer: E-OUTLINE-DARK -->
<path d="M500.8 92.6l12.4-3.1v46.5M500.8 92.6l-1.9-7.6 128.4-32.1 128.4 32.1-1.9 7.6-12.3-3.1v46.5M513.2 89.5l-12.4 3.1M465.9 136h322.6M822.2 136h14.9M445 306.7h387.7M487.5 306.7v-21.9h.8v-21.5h-12.7v-39.7h324.6v39.7h-12.7v21.5h.8v21.9" fill="none" stroke="#000" stroke-width=".61"/>
<!-- layer: E-BEYOND -->
<path d="M608.7 65.6h13.6M632.4 65.6h13.6M632.4 62.2v8.3M535.7 83.9h14.5M552.1 83.9h34.1M668.5 83.9h34.1M704.5 83.9h14.5" fill="none" stroke="#666" stroke-width=".42"/>
<!-- layer: E-OUTLINE-MED. -->
<path d="M501.6 92.4l11.6-7.9 114.1-28.6 114.2 28.6 11.6 7.9M488.3 263.3h299.2" fill="none" stroke="#000" stroke-width=".51"/>
<!-- layer: E-PATTERN -->
<path d="M627.3 55.9v5.1" fill="none" stroke="#000" stroke-width=".42"/>
<!-- layer: E-EDGE -->
<g fill="none" stroke="#000" stroke-width=".42">
<path d="M552.1 79.8l34.1-8.5v17.5h-34.1zM589.1 70.5l33.2-8.3v8.3zM627.3 61l38.3 9.5h-38.3zM668.5 71.3l34.1 8.5v9h-34.1zM516.1 88.8l34.1-8.6v8.6zM516.1 93.7h34.1v20.4h-34.1zM552.1 93.7h34.1v20.4h-34.1zM668.5 93.7h34.1v20.4h-34.1zM704.5 80.2l34.1 8.6h-34.1zM704.5 93.7h34.1v20.4h-34.1zM589.1 136v-60.6h76.5v60.6M475.6 255.7h324.6"/>
<path d="M491.2 264.4h34.6v20.4h-34.6zM527.7 264.4h34.7v20.4h-34.7zM565.3 264.4h34.6v20.4h-34.6zM601.8 264.4h34.6v20.4h-34.6zM639.3 264.4h34.7v20.4h-34.7zM675.9 264.4h34.6v20.4h-34.6zM713.4 264.4h34.7v20.4h-34.7zM749.9 264.4h34.7v20.4h-34.7z"/>
</g>
<!-- layer: 0-SHEET -->
<g fill="#000" stroke="#000" stroke-width=".42">
<path d="M20.4 11.3h816.7v-.3zM20.1 11h817l-816.7 .3zM20.1 11l.3 587.5v-587.2zM20.1 11l.3 587.5-.3 .3zM20.4 598.5l-.3 .3 816.9-.3zM20.1 598.8l816.9-.3 .3 .3zM837 11.2v587.3l.3 .3zM837 11.2h.3v587.6z"/>
<path d="M842.5 227.5h50v-.3zM842.5 227.2h50l-50 .3z"/>
<path d="M842.5 446.4h50v-.3zM842.5 446.1h50l-50 .3z"/>
<path d="M842.5 497.2h50v-.3zM842.5 496.9h50l-50 .3z"/>
<path d="M841.9 505.1h50.8v-.3zM841.9 504.8h50.8l-50.8 .3z"/>
<path d="M842.5 548h50v-.3zM842.5 547.7h50l-50 .3z"/>
<path d="M841.7 599.1h52.5v-.8zM841.7 599.1l.8-.8h51.7zM841.7 10.8v588.3l.8-.8zM841.7 10.8l.8 .8v586.7zM841.7 10.8l.8 .8 51.7-.8zM842.5 11.6l51.7-.8-3.2 .8zM891 11.6l3.2 587.1v-587.9zM891 11.6l3.2 587.1h-3.2z"/>
</g>
<!-- layer: 0-TEXT -->
<g fill="none" stroke="#000" stroke-width=".42">
<path d="M889.9 11.2v435.1M838.4 497h1.8M839.2 497a.67 .67 0 0 0-.1 1 .67 .67 0 0 0 1 0l-.2-1M839.9 499.1a.67 .67 0 0 1 .2 1 .67 .67 0 0 1-1 0v-.8l.4-.2v1.3M838.4 519.7h1.8M839 502.7l.5 .9M839 501l1.2 .7-1.2 .6M839 517v.8M839 503.6h1.2M839.2 515.1l-.1 1.1h.3l.5-1.1 .3 .5-.3 .7M839.2 511.9v-1.3l-.5-.2-.3 .5v1h1.8M839.2 506.4l-.2 .5 .2 .7 .5-1.1h.4l-.2 1.1"/>
<path d="M839.9 508.3a.67 .67 0 0 1 .2 1 .67 .67 0 0 1-1 0v-.8l.4-.2v1.4M839.9 504.4a.67 .67 0 0 1 .2 1 .67 .67 0 0 1-1 0v-.8l.4-.2v1.3M840.2 518.5l-1.1 .1 .2 1.1M840.2 516.9l-.4 .6h-1.4M840.2 510.4l-1 .8M838.4 529.3h1.8M838.4 528.4h1.8M838.5 522.7v.2zM839 520.6l1.6 .1 .1 .9M839.1 522.8h1.1M839.2 525.2v-1.4l-.5-.2-.3 .5v1.1h1.8M839.2 520.6a.67 .67 0 0 0-.1 1 .67 .67 0 0 0 1 0l-.2-1"/>
<path d="M839.6 530.2v1.2M839.6 535.8v1.1M840.1 537.8v.2zM840.1 534.6v.3zM840.2 535.4l-1.8 .9 1.8 .9M840.2 529.9l-1.8 .9 1.8 .9M840.2 523.6l-1 .8M838.4 555.6h1.8M838.5 553.4v.2zM839 558.2l.5 .9M839 546.6v.8M839 552v.8"/>
<path d="M839 559.1h1.2M839.1 553.5h1.1M839.2 556.4a.67 .67 0 0 0-.1 1.1 .67 .67 0 0 0 1 0l-.2-1.1M839.2 548a.67 .67 0 0 0-.1 1 .67 .67 0 0 0 1 0l-.2-1M839.2 544.7l-.1 1.1h.3l.5-1.1 .3 .4-.3 .8M839.3 540.4l-.1-1.4-.5-.2-.3 .6v1h1.8M839.9 550a.67 .67 0 0 1 .2 1 .67 .67 0 0 1-1 0v-.8l.4-.2v1.4M840.1 543.7l.4 .2M840.2 559.7l-1.8 .9 1.8 .9M840.2 554.4l-1.1 .1 .2 1.1M840.2 551.9l-.4 .6h-1.4M840.2 546.5l-.4 .6h-1.4"/>
<path d="M838.4 570.6h1.8M838.5 571.3v.3zM838.7 574.3l-.3 .5 .3 1.1 .4-.3 .6-1.3 .5 .5-.3 1.1M839 565.5l.5 .9M839 564.3v.8M839 578.9v.8M839 566.4h1.2M839.1 571.5h1.1M839.2 570.6a.67 .67 0 0 1-.1-1.1 .67 .67 0 0 1 1 0l-.2 1.1M839.6 560v1.2M839.9 572.2a.67 .67 0 0 1 .2 1.1 .67 .67 0 0 1-1 0v-.8l.4-.3v1.4M839.9 567.2a.67 .67 0 0 1 .2 1 .67 .67 0 0 1-1 0v-.8l.4-.2v1.3"/>
<path d="M840.2 578.8l-.4 .6h-1.4M840.2 564.2l-.4 .6h-1.4M838.4 581.6h1.8M838.5 584.6v.2zM838.8 593a.92 .92 0 0 0-.2 1.4 .92 .92 0 0 0 1.4 0 .92 .92 0 0 0-.2-1.4M839 586.8l1.2 .7-1.2 .7M839 585.2l.5 .9M839 582.5l1.6 .1 .1 .9M839 590.1h1.8M839 586.1h1.2M839.1 584.7h1.1M839.2 590.1a.67 .67 0 0 1-.1-1 .67 .67 0 0 1 1 0l-.2 1"/>
<path d="M839.2 582.5a.67 .67 0 0 0-.1 1 .67 .67 0 0 0 1 0l-.2-1M840.2 587.5l.6 .8M840.2 580.4l-1.1 .1 .2 1.1"/>
<circle cx="839.3" cy="597.5" r="1.12"/>
<circle cx="839.7" cy="591.6" r=".68"/>
</g>
<!-- layer: 0-SHEET -->
<path d="M841.9 513.2h50.8M841.9 538h50.8M841.9 529.7h50.8M841.9 521.5h50.8" fill="none" stroke="#000" stroke-width=".42"/>
<g font-size="13.7">
<text x="877.7" y="388.6" transform="rotate(-90 877.7 388.6)">UNFINISHED BARN</text>
<text x="857.3" y="577.3">A2.0</text>
</g>
<text font-size="11.6" x="881" y="168.3" transform="rotate(-90 881 168.3)">SeibertArchitects PA</text>
<text font-size="7.7" x="859.9" y="377.2" transform="rotate(-90 859.9 377.2)">RENOVATIONS TO THE</text>
<text font-size="4.6" x="886.2" y="382.2" transform="rotate(-90 886.2 382.2)">4550 HIGEL AVE., SARASOTA, FLORIDA 34242</text>
<g font-size="3.4">
<text x="887.5" y="38.3" transform="rotate(-90 887.5 38.3)">l i c AA-C000070</text>
<text x="887.5" y="62.6" transform="rotate(-90 887.5 62.6)">f a x 941.365.0902</text>
<text x="887.5" y="86.3" transform="rotate(-90 887.5 86.3)">t e l 941.366.9161</text>
<text x="887.5" y="135.1" transform="rotate(-90 887.5 135.1)">w w w . s e i b e r t a r c h i t e c t s . c o m</text>
<text x="887.5" y="157.7" transform="rotate(-90 887.5 157.7)">3 4 2 3 6</text>
<text x="887.5" y="172.2" transform="rotate(-90 887.5 172.2)">F l o r i d a</text>
<text x="887.5" y="216.6" transform="rotate(-90 887.5 216.6)">1373 F i f t h S t r e e t S a r a s o t a</text>
<text x="844" y="502.2">Date:</text>
<text x="844" y="510.5">Project:</text>
<text x="844.3" y="518.5">Rev. 1:</text>
<text x="844.3" y="526.8">Rev. 2:</text>
<text x="844.1" y="535">Rev. 3:</text>
<text x="844.1" y="543.3">Rev. 4</text>
<text x="860.8" y="595.7">Sheet No.</text>
</g>
<g font-size="2.9">
<text x="863" y="502.2">AUGUST 20, 2025</text>
<text x="862.5" y="510.5">2503</text>
</g>
<text font-size="1.6" x="839.8" y="598.2" transform="rotate(-90 839.8 598.2)">C</text>
</svg>
